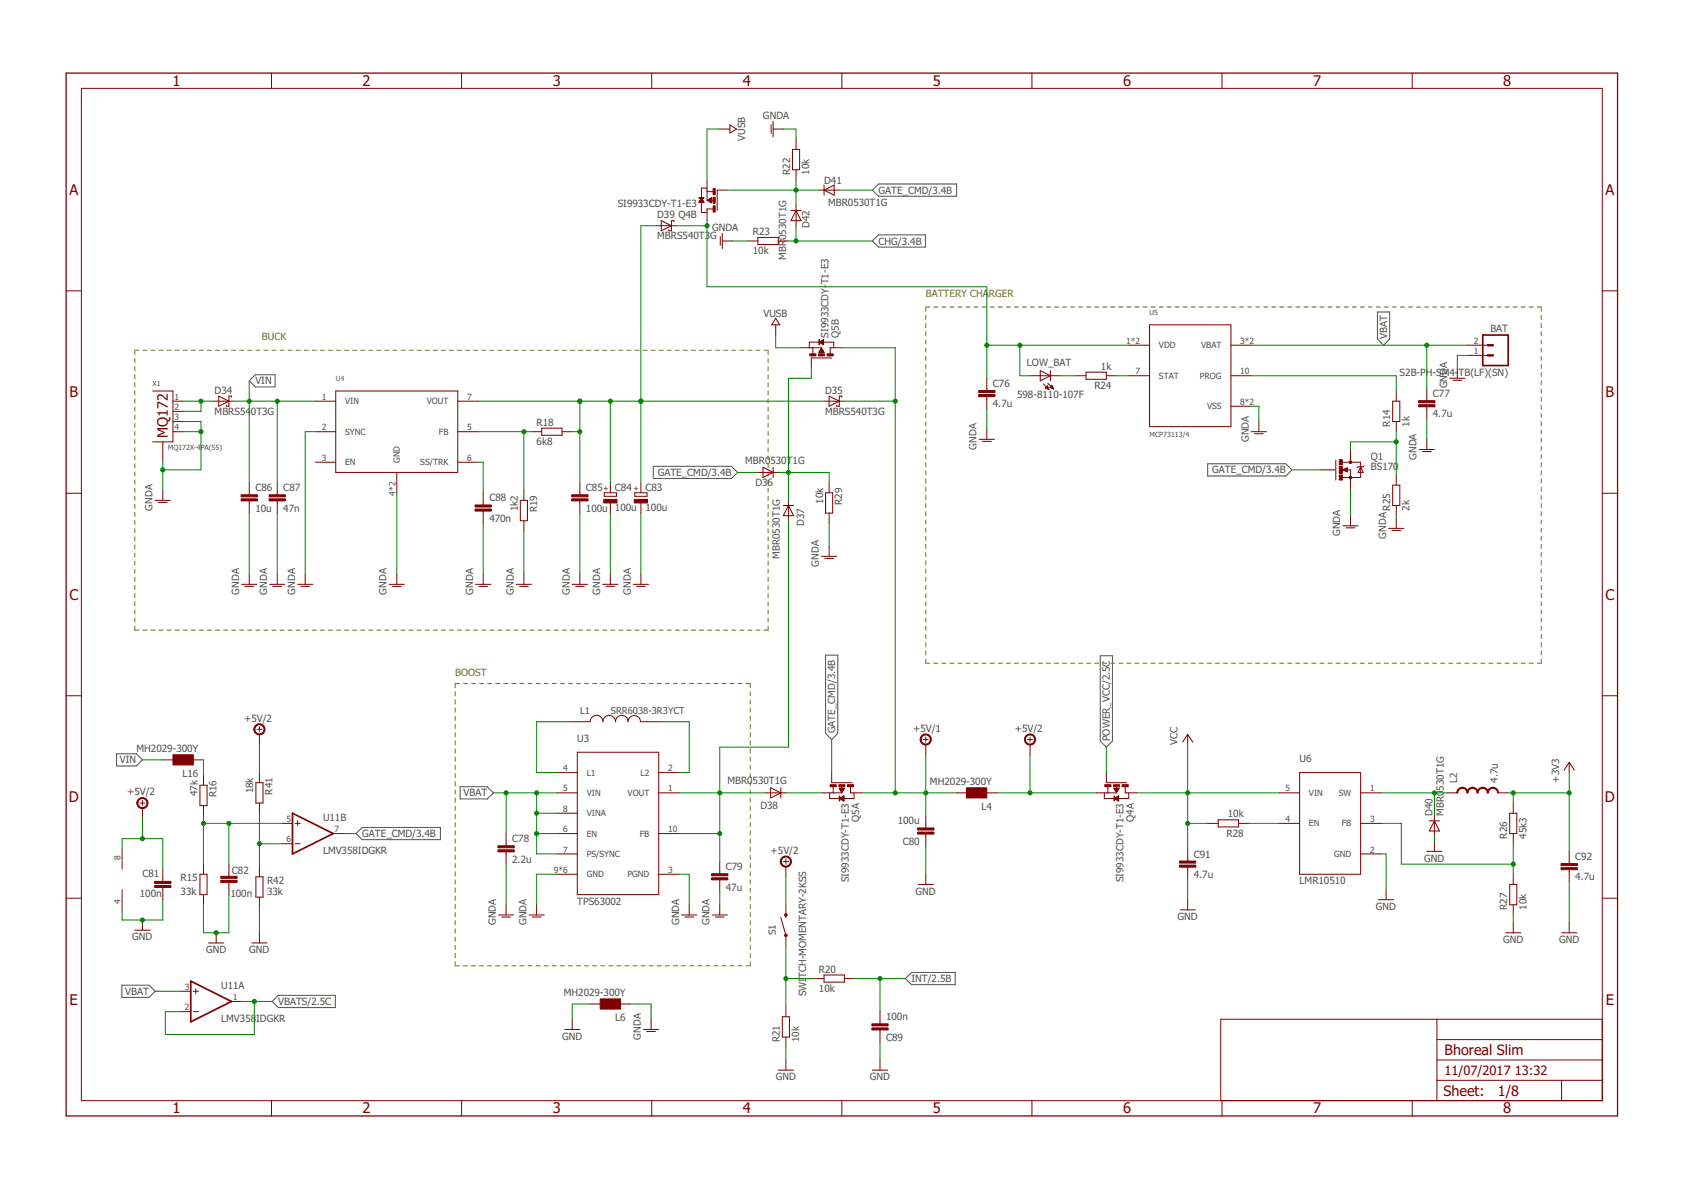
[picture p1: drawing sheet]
<svg xmlns="http://www.w3.org/2000/svg" width="420mm" height="297mm" viewBox="0 0 420 297" stroke-linecap="round" stroke-linejoin="round" font-family="sans-serif">
<g fill="none" stroke="#808000" stroke-width=".25">
<path d="M231.1 78.7v1M232.1 76.6h-1v1.1M233.1 76.6h1M235.1 76.6h1M237.1 76.6h1M239.1 76.6h1.1M241.2 76.6h1M243.2 76.6h1M245.2 76.6h1M247.2 76.6h1M249.2 76.6h1M251.2 76.6h1"/>
<path d="M253.2 76.6h1M255.2 76.6h1M257.2 76.6h1M259.2 76.6h1M261.2 76.6h1.1M263.2 76.6h1.1M265.3 76.6h1M267.3 76.6h1M269.3 76.6h1M271.3 76.6h1M273.3 76.6h1M275.3 76.6h1"/>
<path d="M277.3 76.6h1M279.3 76.6h1M281.3 76.6h1M283.3 76.6h1.1M285.3 76.6h1M287.4 76.6h1M289.4 76.6h1M291.4 76.6h1M293.4 76.6h1M295.4 76.6h1M297.4 76.6h1M299.4 76.6h1"/>
<path d="M301.4 76.6h1M303.4 76.6h1M305.4 76.6h1M307.4 76.6h1M309.4 76.6h1.1M311.4 76.6h1.1M313.5 76.6h1M315.5 76.6h1M317.5 76.6h1M319.5 76.6h1M321.5 76.6h1M323.5 76.6h1"/>
<path d="M325.5 76.6h1M327.5 76.6h1M329.5 76.6h1M331.5 76.6h1M333.5 76.6h1.1M335.6 76.6h1M337.6 76.6h1M339.6 76.6h1M341.6 76.6h1M343.6 76.6h1M345.6 76.6h1M347.6 76.6h1"/>
<path d="M349.6 76.6h1M351.6 76.6h1M353.6 76.6h1M355.6 76.6h1.1M357.7 76.6h.9M359.7 76.6h1M361.7 76.6h1M363.7 76.6h1M365.7 76.6h1M367.7 76.6h1M369.7 76.6h1M371.7 76.6h1"/>
<path d="M373.7 76.6h1M375.7 76.6h1M377.7 76.6h1M379.8 76.6h.9M381.7 76.6h1.1M383.8 76.6h1v1.1M384.8 78.7v1M33.7 89.5v1M33.7 91.5v1M33.7 93.5v1.1M33.7 95.5v1.1M33.7 97.6v1"/>
<path d="M33.7 99.6v1M34.7 87.4h-1v1.1M35.7 87.4h1M37.7 87.4h1M39.7 87.4h1M41.7 87.4h1M43.7 87.4h1M45.7 87.4h1.1M47.8 87.4h1M49.8 87.4h1M51.8 87.4h1M53.8 87.4h1"/>
<path d="M55.8 87.4h1M57.8 87.4h1M59.8 87.4h1.1M61.8 87.4h1.1M63.9 87.4h1M65.9 87.4h1M67.9 87.4h1M69.9 87.4h1M71.9 87.4h1M73.9 87.4h1.1M75.9 87.4h1.1M78 87.4h1"/>
<path d="M80 87.4h1M82 87.4h1M84 87.4h1M86 87.4h1M88 87.4h1M90 87.4h1.1M92.1 87.4h1M94.1 87.4h1M96.1 87.4h1M98.1 87.4h1M100.1 87.4h1M102.1 87.4h1"/>
<path d="M104.1 87.4h1.1M106.2 87.4h1M108.2 87.4h1M110.2 87.4h1M112.2 87.4h1M114.2 87.4h1M116.2 87.4h1M118.2 87.4h1.1M120.2 87.4h1.1M122.3 87.4h1M124.3 87.4h1M126.3 87.4h1"/>
<path d="M128.3 87.4h1M130.3 87.4h1M132.3 87.4h1M134.3 87.4h1.1M136.4 87.4h1M138.4 87.4h1M140.4 87.4h1M142.4 87.4h1M144.4 87.4h1M146.4 87.4h1M148.4 87.4h1.1M150.5 87.4h1"/>
<path d="M152.5 87.4h1M154.5 87.4h1M156.5 87.4h1M158.5 87.4h1M160.5 87.4h1M162.5 87.4h1.1M164.5 87.4h1.1M166.6 87.4h1M168.6 87.4h1M170.6 87.4h1M172.6 87.4h1M174.6 87.4h1"/>
<path d="M176.6 87.4h1.1M178.6 87.4h1.1M180.7 87.4h1M182.7 87.4h1M184.7 87.4h1M186.7 87.4h1M188.7 87.4h1M190.7 87.4h1v1.1M191.7 89.5v1M191.7 91.5v1M191.7 93.5v1.1M191.7 95.5v1.1"/>
<path d="M191.7 97.6v1M191.7 99.6v1M231.1 80.7v1.1M231.1 82.8v1M231.1 84.8v1.1M231.1 86.9v1M231.1 88.9v1.1M231.1 91v1M231.1 93v1M231.1 95v1.1M231.1 97.1v1M231.1 99.1v1.1"/>
<path d="M384.8 80.7v1.1M384.8 82.8v1M384.8 84.8v1.1M384.8 86.9v1M384.8 88.9v1.1M384.8 91v1M384.8 93v1M384.8 95v1.1M384.8 97.1v1M384.8 99.1v1.1M33.7 101.6v1M33.7 103.6v1.1"/>
<path d="M33.7 105.7v1M33.7 107.7v1M33.7 109.7v1M33.7 111.7v1.1M33.7 113.7v1.1M33.7 115.8v1M33.7 117.8v1M33.7 119.8v1.1M191.7 101.6v1M191.7 103.6v1.1M191.7 105.7v1M191.7 107.7v1"/>
<path d="M191.7 109.7v1M191.7 111.7v1.1M191.7 113.7v1.1M191.7 115.8v1M191.7 117.8v1M191.7 119.8v1.1M231.1 101.2v1M231.1 103.2v1M231.1 105.3v1M231.1 107.3v1M231.1 109.3v1.1M231.1 111.4v1"/>
<path d="M231.1 113.4v1.1M231.1 115.5v1M231.1 117.5v1.1M231.1 119.5v1.1M384.8 101.2v1M384.8 103.2v1M384.8 105.3v1M384.8 107.3v1M384.8 109.3v1.1M384.8 111.4v1M384.8 113.4v1.1M384.8 115.5v1"/>
<path d="M384.8 117.5v1.1M384.8 119.5v1.1M33.7 121.9v1M33.7 123.9v1M33.7 125.9v1M33.7 127.9v1M33.7 129.9v1.1M33.7 132v1M33.7 134v1M33.7 136v1.1M33.7 138v1.1M191.7 121.9v1"/>
<path d="M191.7 123.9v1M191.7 125.9v1M191.7 127.9v1M191.7 129.9v1.1M191.7 132v1M191.7 134v1M191.7 136v1.1M191.7 138v1.1M231.1 121.6v1M231.1 123.6v1.1M231.1 125.7v1M231.1 127.7v1.1"/>
<path d="M231.1 129.8v1M231.1 131.8v1.1M231.1 133.9v1M231.1 135.9v1M231.1 137.9v1.1M231.1 140v1M384.8 121.6v1M384.8 123.6v1.1M384.8 125.7v1M384.8 127.7v1.1M384.8 129.8v1M384.8 131.8v1.1"/>
<path d="M384.8 133.9v1M384.8 135.9v1M384.8 137.9v1.1M384.8 140v1M33.7 140.1v1M33.7 142.1v1M33.7 144.1v1M33.7 146.1v1.1M33.7 148.2v1M33.7 150.2v1M33.7 152.2v1M33.7 154.2v1.1"/>
<path d="M33.7 156.3v1h1M35.7 157.3h1M37.7 157.3h1M39.7 157.3h1M41.7 157.3h1M43.7 157.3h1M45.7 157.3h1.1M47.8 157.3h1M49.8 157.3h1M51.8 157.3h1M53.8 157.3h1M55.8 157.3h1"/>
<path d="M57.8 157.3h1M59.8 157.3h1.1M61.8 157.3h1.1M63.9 157.3h1M65.9 157.3h1M67.9 157.3h1M69.9 157.3h1M71.9 157.3h1M73.9 157.3h1.1M75.9 157.3h1.1M78 157.3h1M80 157.3h1"/>
<path d="M82 157.3h1M84 157.3h1M86 157.3h1M88 157.3h1M90 157.3h1.1M92.1 157.3h1M94.1 157.3h1M96.1 157.3h1M98.1 157.3h1M100.1 157.3h1M102.1 157.3h1M104.1 157.3h1.1"/>
<path d="M106.2 157.3h1M108.2 157.3h1M110.2 157.3h1M112.2 157.3h1M114.2 157.3h1M116.2 157.3h1M118.2 157.3h1.1M120.2 157.3h1.1M122.3 157.3h1M124.3 157.3h1M126.3 157.3h1M128.3 157.3h1"/>
<path d="M130.3 157.3h1M132.3 157.3h1M134.3 157.3h1.1M136.4 157.3h1M138.4 157.3h1M140.4 157.3h1M142.4 157.3h1M144.4 157.3h1M146.4 157.3h1M148.4 157.3h1.1M150.5 157.3h1M152.5 157.3h1"/>
<path d="M154.5 157.3h1M156.5 157.3h1M158.5 157.3h1M160.5 157.3h1M162.5 157.3h1.1M164.5 157.3h1.1M166.6 157.3h1M168.6 157.3h1M170.6 157.3h1M172.6 157.3h1M174.6 157.3h1M176.6 157.3h1.1"/>
<path d="M178.6 157.3h1.1M180.7 157.3h1M182.7 157.3h1M184.7 157.3h1M186.7 157.3h1M188.7 157.3h1M191.7 140.1v1M191.7 142.1v1M191.7 144.1v1M191.7 146.1v1.1M191.7 148.2v1M191.7 150.2v1"/>
<path d="M191.7 152.2v1M191.7 154.2v1.1M191.7 156.3v1h-1M231.1 142v1.1M231.1 144.1v1M231.1 146.1v1.1M231.1 148.1v1.1M231.1 150.2v1M231.1 152.2v1.1M231.1 154.3v1M231.1 156.3v1.1M231.1 158.4v1"/>
<path d="M384.8 142v1.1M384.8 144.1v1M384.8 146.1v1.1M384.8 148.1v1.1M384.8 150.2v1M384.8 152.2v1.1M384.8 154.3v1M384.8 156.3v1.1M384.8 158.4v1M113.6 172.7v1M113.6 174.7v1M113.6 176.7v1.1"/>
<path d="M113.6 178.8v1M114.7 170.6h-1.1v1.1M115.7 170.6h1M117.7 170.6h1M119.7 170.6h1M121.7 170.6h1M123.7 170.6h1.1M125.8 170.6h1M127.8 170.6h1M129.8 170.6h1M131.8 170.6h1M133.8 170.6h1.1"/>
<path d="M135.8 170.6h1.1M137.9 170.6h1M139.9 170.6h1M141.9 170.6h1M143.9 170.6h1M145.9 170.6h1.1M148 170.6h1M150 170.6h1M152 170.6h1M154 170.6h1M156 170.6h1M158 170.6h1.1"/>
<path d="M160.1 170.6h1M162.1 170.6h1M164.1 170.6h1M166.1 170.6h1M168.1 170.6h1M170.1 170.6h1.1M172.2 170.6h1M174.2 170.6h1M176.2 170.6h1M178.2 170.6h1M180.2 170.6h1.1M182.2 170.6h1.1"/>
<path d="M184.3 170.6h1M186.3 170.6h1v1.1M187.3 172.7v1M187.3 174.7v1M187.3 176.7v1.1M187.3 178.8v1M231.1 160.4v1.1M231.1 162.5v1M231.1 164.5v1h1M233.1 165.5h1M235.1 165.5h1M237.1 165.5h1"/>
<path d="M239.1 165.5h1.1M241.2 165.5h1M243.2 165.5h1M245.2 165.5h1M247.2 165.5h1M249.2 165.5h1M251.2 165.5h1M253.2 165.5h1M255.2 165.5h1M257.2 165.5h1M259.2 165.5h1M261.2 165.5h1.1"/>
<path d="M263.2 165.5h1.1M265.3 165.5h1M267.3 165.5h1M269.3 165.5h1M271.3 165.5h1M273.3 165.5h1M275.3 165.5h1M277.3 165.5h1M279.3 165.5h1M281.3 165.5h1M283.3 165.5h1.1M285.3 165.5h1"/>
<path d="M287.4 165.5h1M289.4 165.5h1M291.4 165.5h1M293.4 165.5h1M295.4 165.5h1M297.4 165.5h1M299.4 165.5h1M301.4 165.5h1M303.4 165.5h1M305.4 165.5h1M307.4 165.5h1M309.4 165.5h1.1"/>
<path d="M311.4 165.5h1.1M313.5 165.5h1M315.5 165.5h1M317.5 165.5h1M319.5 165.5h1M321.5 165.5h1M323.5 165.5h1M325.5 165.5h1M327.5 165.5h1M329.5 165.5h1M331.5 165.5h1M333.5 165.5h1.1"/>
<path d="M335.6 165.5h1M337.6 165.5h1M339.6 165.5h1M341.6 165.5h1M343.6 165.5h1M345.6 165.5h1M347.6 165.5h1M349.6 165.5h1M351.6 165.5h1M353.6 165.5h1M355.6 165.5h1.1M357.7 165.5h.9"/>
<path d="M359.7 165.5h1M361.7 165.5h1M363.7 165.5h1M365.7 165.5h1M367.7 165.5h1M369.7 165.5h1M371.7 165.5h1M373.7 165.5h1M375.7 165.5h1M377.7 165.5h1M379.8 165.5h.9M381.7 165.5h1.1"/>
<path d="M384.8 160.4v1.1M384.8 162.5v1M384.8 164.5v1h-1M113.6 180.8v1.1M113.6 182.9v1M113.6 184.9v1M113.6 186.9v1.1M113.6 189v1M113.6 191v1.1M113.6 193.1v1M113.6 195.1v1.1M113.6 197.2v1"/>
<path d="M113.6 199.2v1.1M187.3 180.8v1.1M187.3 182.9v1M187.3 184.9v1M187.3 186.9v1.1M187.3 189v1M187.3 191v1.1M187.3 193.1v1M187.3 195.1v1.1M187.3 197.2v1M187.3 199.2v1.1M113.6 201.3v1"/>
<path d="M113.6 203.3v1M113.6 205.3v1.1M113.6 207.4v1M113.6 209.4v1.1M113.6 211.5v1M113.6 213.5v1M113.6 215.5v1.1M113.6 217.6v1M113.6 219.6v1.1M187.3 201.3v1M187.3 203.3v1M187.3 205.3v1.1"/>
<path d="M187.3 207.4v1M187.3 209.4v1.1M187.3 211.5v1M187.3 213.5v1M187.3 215.5v1.1M187.3 217.6v1M187.3 219.6v1.1M113.6 221.7v1M113.6 223.7v1M113.6 225.8v1M113.6 227.8v1M113.6 229.8v1.1"/>
<path d="M113.6 231.9v1M113.6 233.9v1.1M113.6 236v1M113.6 238v1.1M187.3 221.7v1M187.3 223.7v1M187.3 225.8v1M187.3 227.8v1M187.3 229.8v1.1M187.3 231.9v1M187.3 233.9v1.1M187.3 236v1"/>
<path d="M187.3 238v1.1M113.6 240.1v1h1.1M115.7 241.1h1M117.7 241.1h1M119.7 241.1h1M121.7 241.1h1M123.7 241.1h1.1M125.8 241.1h1M127.8 241.1h1M129.8 241.1h1M131.8 241.1h1M133.8 241.1h1.1"/>
<path d="M135.8 241.1h1.1M137.9 241.1h1M139.9 241.1h1M141.9 241.1h1M143.9 241.1h1M145.9 241.1h1.1M148 241.1h1M150 241.1h1M152 241.1h1M154 241.1h1M156 241.1h1M158 241.1h1.1"/>
<path d="M160.1 241.1h1M162.1 241.1h1M164.1 241.1h1M166.1 241.1h1M168.1 241.1h1M170.1 241.1h1.1M172.2 241.1h1M174.2 241.1h1M176.2 241.1h1M178.2 241.1h1M180.2 241.1h1.1M182.2 241.1h1.1"/>
<path d="M184.3 241.1h1M187.3 240.1v1h-1"/>
</g>
<g fill="none" stroke="#505050" stroke-width=".25">
<path d="M217.8 47.5l1.5-1.6h19.5v3.1h-19.5zM217.8 60.2l1.5-1.6h11.7v3.1h-11.7zM343.9 77.9h3v6.7l-1.5 1.6-1.5-1.6zM62.2 95.1l1.6-1.6h4.9v3.1h-4.9zM163.1 116.4h19.5l1.5 1.5-1.5 1.5h-19.5zM301.5 115.8h19.5l1.5 1.5-1.5 1.5h-19.5zM206.1 163.5h3v19.6l-1.5 1.5-1.5-1.5zM274.7 163.7h3v21.3l-1.5 1.5-1.5-1.5zM29.1 188.2h4.9l1.6 1.5-1.6 1.5h-4.9zM114.9 196.4h6.7l1.6 1.5-1.6 1.5h-6.7zM88.9 208.1l1.5-1.6h19.5v3.1h-19.5zM30.4 245.9h6.8l1.5 1.5-1.5 1.6h-6.8z"/>
<path d="M67.9 250l1.6-1.5h14.2v3h-14.2zM226 244.3l1.6-1.6h10.9v3.1h-10.9z"/>
</g>
<path d="M370.2 83.6h6.3v7.6h-6.3zM73 203l10.2 5.1-10.2 5zM47.6 244.9l10.2 5.1-10.2 5.1z" fill="none" stroke="#800000" stroke-width=".42"/>
<path d="M371.4 86.2h1.3M371.4 88.7h1.3" fill="none" stroke="#800000" stroke-width=".61"/>
<g fill="none" stroke="#800000" stroke-width=".25">
<path d="M67.8 18.2v3.9M115.2 18.2v3.9M162.7 18.2v3.9M210.2 18.2v3.9M257.6 18.2v3.9M305.1 18.2v3.9M352.6 18.2v3.9M20.3 22.1h379.7v252.6h-379.7zM179.7 32.2h2.5M182.2 31.2l1.7 1-1.7 1zM192.5 31.1v2.2M193 30.3v3.8"/>
<path d="M193 32.2h2.6M197.8 37.3h1.8v5.1h-1.8zM198.7 34.8v2.5M163.8 56.3h5.1M165.1 55.1l2.5 1.2-2.5 1.3zM168.3 55.3v-.2h-.7v2.5h-.6v-.2M174.5 50.4h1.2M174.6 50.4h1.1M174.6 50.3h1M174.6 50.2h1M174.7 50.1h.8M174.8 50h.7"/>
<path d="M174.8 49.9h.6M174.9 49.9h.5M174.9 49.8h.4M175 49.7h.3M175 49.7h.2M175 49.6h.2M175.1 49.5h.1M175.1 50.4v2.6h1.4M175.1 49.5l.6 1h-1.2zM176.5 44.9v5.1h1.7M176.5 47.8h1.5M176.5 46.9h-1.4v2.6"/>
<path d="M176.6 50l1.1-.6v1.2zM176.7 49.9h1M176.8 50.1h.9M176.8 49.9h.9M176.9 50.1h.8M176.9 49.8h.8M177 50.2h.7M177.1 49.7h.6M177.1 50.3h.6M177.2 49.7h.5M177.2 50.4h.5M177.3 49.6h.4"/>
<path d="M177.3 50.4h.4M177.4 49.5h.3M177.5 50.5h.2M177.5 49.4h.2M177.6 50.6h.1M177.6 49.4h.1M178 52.2h-1.5v2.9M179.8 59.1v2.1M180.3 58.3v3.8M181.6 47.5h-2.6v5M189.2 59.3h5.1v1.7h-5.1zM197.5 52.5h2.5"/>
<path d="M198.7 52.5l1.3 2.6h-2.5zM198.7 42.4v2.5M198.7 51.3v5M204.4 47.5h5.1M205.7 46.2v2.5M205.7 47.5l2.6-1.3v2.5zM16.5 72.6h3.8M180.3 60.2h2.6M186.7 60.2h2.5M193.7 79.4l1 1.7h-2.1zM194.3 60.2h2.5M400 72.6h3.8"/>
<path d="M38.1 97.6h5.1v12.7h-5.1M54.6 98.9l2.5 1.2-2.5 1.3zM57.8 99.1v-.2h-.7v2.5h-.6v-.2M83.8 97.6h30.5v20.3h-30.5zM193.7 81.1v2.5M200 86.8h5.1v1.7M202 86.8v-1.4h6.1v1.4M202.9 86.8v1.5M204.5 87.9h1.2M204.6 87.8h1M204.6 85.4l1-.6v1.2zM204.6 87.7h1"/>
<path d="M204.6 87.7h.9M204.7 87.6h.8M204.7 85.5h.9M204.7 85.3h.9M204.7 87.5h.7M204.8 87.4h.6M204.8 85.3h.8M204.8 85.6h.8M204.9 87.3h.4M204.9 87.2h.4M204.9 85.6h.7M204.9 85.2h.7"/>
<path d="M204.9 87.2h.3M205 87.1h.2M205 87h.1M205 85.7h.6M205 85.1h.6M205.1 86.9l.6 1h-1.3zM205.1 87h.1M205.1 85.8h.5M205.1 85.1h.5M205.3 85.8h.3M205.3 85h.3M205.4 85.9h.2"/>
<path d="M205.4 84.9h.2M205.5 86h.1M205.5 84.9h.1M205.6 84.8h.1M205.6 86h.1M207 98.9l2.5 1.2-2.5 1.3zM207.6 89.3h-5.1v2.6M210.2 86.8h-3v1.5M210.2 99.1v-.2h-.7v2.5h-.6v-.2M246.4 94.4v3.1M246.4 99v3M257.2 93.8h7.6"/>
<path d="M259.7 92.5l2.5 1.3-2.5 1.3zM260.5 95.8l1.4 1.4M261 96.9h.7M261.1 96.7h.5M261.2 96.6h.4M261.3 97h.4M261.3 96.5h.2M261.4 96.4h.1M261.5 96.3l.4 .9-.9-.4zM261.5 97.1h.3M261.6 95.7l1.4 1.4M261.8 97.2h.1"/>
<path d="M262.1 96.7l.9 .4M262.1 96.7l.5-.5 .4 .9M262.1 96.7h.7M262.2 96.6h.6M262.2 92.5v2.6M262.3 96.5h.4M262.4 96.9h.5M262.4 96.4h.3M262.6 96.2h.1M262.7 97h.2M263 97.1h.1M268.6 93.8h2.5"/>
<path d="M271.1 92.9h5.1v1.8h-5.1zM276.2 93.8h2.5M281.9 86.2h5.1M281.9 93.8h5.1M287 81.1h20.3v25.4h-20.3zM307.3 86.2h5.1M307.3 93.8h5.1M348.6 97.6v2.5M356.2 97v3M361.9 94.4h3.8M362.7 94.9h2.2M363.8 91.9v2.5"/>
<path d="M366.4 88.7h5M366.4 86.2h5M40.6 110.3v5.1M43.2 100.1h2.5M43.2 105.2h2.5M43.2 107.8h2.5M43.2 102.7h2.5M53.3 100.1h5.1M78.7 100.1h5.1M78.7 107.8h5.1M78.7 115.4h5.1M99.1 117.9v5.1"/>
<path d="M114.3 100.1h5.1M114.3 107.8h5.1M114.3 115.4h5.1M132.7 107.8h2.5M135.2 106.9h5.1v1.7h-5.1zM140.3 107.8h2.6M189.2 117.9h5.1M190.5 116.6l2.5 1.3-2.5 1.3zM193 116.6v2.6M205.7 100.1h5.1M244.5 109.7h3.8M245.3 110.2h2.1"/>
<path d="M246.4 107.1v2.6M307.3 101.4h5.1M312.4 107.8h3.8M313.2 108.3h2.2M314.3 105.2v2.6M329.5 117.3h3.8M333.5 114.9v4.9M335.1 117.3l1.3-.5v1zM335.1 115.4h4.6v3.8h-4.6M336.3 117.3h.8v5.1M337.1 112.2v3.2M339.7 116.5l.6 1.4h-1.3z"/>
<path d="M340.6 116.3l-.3 .2h-1.3l-.2 .3M347.7 100.1h1.8v5.1h-1.8zM348.6 105.2v2.6M348.6 118.6v2.5M354.3 112.2h3.8M355.1 112.7h2.2M356.2 101.5v3.1M356.2 109.7v2.5M16.5 123.1h3.8M38.7 124.9h3.8M39.5 125.4h2.2M40.6 122.4v2.5"/>
<path d="M62.2 120.5v3M62.2 125v3.1M69.2 120.5v3M69.2 125v3.1M120.6 123v3M120.6 127.6v3M129.9 124.9h1.8v5.1h-1.8zM130.8 122.4v2.5M130.8 130v2.5M144.8 120.5v3M144.8 125v3.1M150.9 123h3v.9h-3z"/>
<path d="M152.4 120.5v2.5M152.4 125.5v2.6M158.5 123h3v.9h-3zM160 120.5v2.5M160 125.5v2.6M195.6 126.2h2.5M196.8 126.2l1.3 2.5h-2.5zM196.8 124.9v5.1M205.1 138.9h3.8M205.9 139.4h2.2M206.1 123h1.8v5.1h-1.8zM207 120.5v2.5"/>
<path d="M207 128.1v2.5M207 136.3v2.6M335.2 131.3h3.8M336.1 131.8h2.1M337.1 128.7v2.6M346.7 131.9h3.8M347.5 132.4h2.2M347.7 121.1h1.8v5.1h-1.8zM348.6 126.2v2.5M348.6 129.3v2.6M400 123.1h3.8M60.3 145.9h3.8"/>
<path d="M61.1 146.4h2.2M62.2 143.3v2.6M67.3 145.9h3.8M68.1 146.4h2.2M69.2 143.3v2.6M74.3 145.9h3.8M75.1 146.4h2.2M76.2 143.3v2.6M97.2 145.9h3.8M98 146.4h2.1M99.1 143.3v2.6M118.7 145.9h3.8"/>
<path d="M119.5 146.4h2.2M120.6 143.3v2.6M128.9 145.9h3.8M129.7 146.4h2.2M130.8 143.3v2.6M142.9 145.9h3.8M143.7 146.4h2.2M144.8 143.3v2.6M150.5 145.9h3.8M151.3 146.4h2.2M152.4 143.3v2.6M158.1 145.9h3.8"/>
<path d="M158.9 146.4h2.2M160 143.3v2.6M16.5 173.7h3.8M400 173.7h3.8M35.6 199.8v1.3M40.6 189.7h2.6M48.3 189.7h2.5M49.9 196h1.8v5.1h-1.8zM50.8 193.5v2.5M63.9 195.4h1.8v5h-1.8zM64.1 182.1h1.3M64.8 181.4v1.3"/>
<path d="M64.8 183.3v2.6M64.8 192.8v2.6M139 192.8h5.1M139 197.9h5.1M142.2 180.1h5.1M144.1 187.8h20.3v35.5h-20.3zM147.3 180.1a1.58 1.58 0 0 1 1.6-1.5 1.58 1.58 0 0 1 1.6 1.5 1.58 1.58 0 0 1 1.6-1.5 1.58 1.58 0 0 1 1.5 1.5 1.58 1.58 0 0 1 1.6-1.5 1.58 1.58 0 0 1 1.6 1.5 1.55 1.55 0 0 1 1.5-1.5 1.55 1.55 0 0 1 1.6 1.5M160 180.1h5.1M164.4 192.8h5.1M164.4 197.9h5.1M191.1 197.9h5.1M192.4 196.6l2.5 1.3-2.5 1.3z"/>
<path d="M194.9 196.6v2.6M207.1 197.9v1.4h2.6M207.6 192.8v2.6h5.1M208 196.4v1.5M209.5 196.8h1.3l-.6 1zM209.6 196.9h1.1M209.7 199.3l1-.6v1.2M209.7 199.3l1 .6M209.7 199.3h1M209.7 197h1M209.7 197.1h.9M209.8 197.1h.8"/>
<path d="M209.8 199.4h.9M209.8 199.2h.9M209.8 197.2h.7M209.8 197.3h.7M209.9 199.2h.8M209.9 197.4h.5M209.9 199.5h.8M210 197.5h.3M210 199.5h.7M210 199.1h.7M210 197.6h.3M210.1 197.6h.1"/>
<path d="M210.1 199.6h.6M210.1 199h.6M210.1 197.7h.1M210.2 196.3v1.6h-5.1M210.2 197.8h.1M210.2 199h.5M210.2 199.7h.5M210.3 198.9h.4M210.3 199.7h.4M210.4 199.8h.3M210.4 198.8h.3M210.5 199.9h.2"/>
<path d="M210.5 198.8h.2M210.7 198.7h.1M210.7 199.9h.1M212.3 196.4v1.5h2.9M213.2 197.9v1.4h-2.7M230.5 184.6h1.3M231.1 184v1.2M231.1 185.9v2.5M238.7 197.9h2.6M246.4 197.9h2.5M256.5 184.6h1.3M257.2 184v1.2"/>
<path d="M257.2 185.9v2.5M275.7 197.9v1.4h2.5M276.2 192.8v2.6h5.1M276.6 196.4v1.5M278.1 196.8h1.3l-.7 1zM278.2 196.9h1.1M278.2 199.3h1.1M278.2 199.3l1.1-.6v1.2M278.2 199.3l1.1 .6M278.3 197h.9M278.3 197.1h.9M278.3 197.1h.8"/>
<path d="M278.3 199.4h1M278.3 199.2h1M278.4 197.2h.7M278.4 197.3h.6M278.4 199.5h.9M278.4 199.2h.9M278.5 197.4h.5M278.6 197.5h.3M278.6 199.1h.7M278.6 199.5h.7M278.6 197.6h.3M278.6 197.6h.2"/>
<path d="M278.7 199h.6M278.7 197.7h.1M278.7 199.6h.6M278.7 197.8h.1M278.7 196.3v1.6h-5M278.8 199.7h.5M278.8 199h.5M278.9 199.7h.4M278.9 198.9h.4M279 198.8h.3M279 199.8h.3M279.1 199.9h.2"/>
<path d="M279.1 198.8h.2M279.2 199.9h.1M279.2 198.7h.1M280.9 196.4v1.5h2.9M281.8 197.9v1.4h-2.7M296.5 183.3l1.3 1.9M296.5 183.3l-1.3 1.9M296.5 183.3v2.6M319.4 197.9h5M324.4 192.8h15.3v25.4h-15.3zM339.7 197.9h5.1M361.3 197.9h2.5"/>
<path d="M374 197.9h2.5M391.8 190.3v2.5M391.8 190.3l1.2 1.9M391.8 190.3l-1.3 1.9M30.5 211.9v5.1M34.9 200.4h1.3M35.6 201.7v2.6M40.6 217v3M49.9 218.2h1.8v5.1h-1.8zM50.8 201.1v2.5M50.8 215.7v2.5M57.1 215.7v3"/>
<path d="M63.9 218.9h1.8v5h-1.8zM64.8 200.4v2.6M64.8 216.3v2.6M70.5 205.5h2.5M70.5 210.6h2.5M73.7 205.5h1.2M73.7 210.6h1.2M74.3 204.9v1.3M83.2 208.1h2.5M126.3 208.1v3M126.3 212.6v3.1M139 203h5.1"/>
<path d="M139 208.1h5.1M139 213.1h5.1M139 218.2h5.1M164.4 208.1h5.1M164.4 218.2h5.1M179.7 215.1v3M179.7 219.6v3.1M195.6 215.1h1.2M196.2 214.4v1.3M196.2 216.3v2.6M231.1 203.6v3.1M231.1 208.2v3"/>
<path d="M231.1 218.2v2.6M296.5 211.9v3M296.5 216.5v3M301.6 205.5h2.5M304.1 204.6h5.1v1.8h-5.1zM309.2 205.5h2.5M319.4 205.5h5M339.7 213.1h5.1M339.7 205.5h5.1M356.2 212.5h3.8M356.8 204.9h2.6M358.1 204.9l1.3 2.5h-2.6z"/>
<path d="M358.1 203.6v5.1M358.1 210v2.5M376.9 203h1.8v5.1h-1.8zM377.8 200.4v2.6M377.8 208.1v2.5M377.8 218.2v2.6M391.8 212.5v3.1M391.8 217.1v3M16.5 224.2h3.8M30.5 222v5.1M33.7 232.2h3.8M35.6 229.7v2.5"/>
<path d="M40.6 221.5v3.1M50.8 223.3v2.5M52.1 235.4h3.8M54 232.8v2.6M57.1 220.3v3M62.9 235.4h3.8M64.8 223.9v2.6M64.8 232.8v2.6M124.4 228.4h3.8M125.3 228.9h2.1M126.3 225.8v2.6M132.1 228.4h3.8"/>
<path d="M132.9 228.9h2.2M134 225.8v2.6M170.2 228.4h3.8M171 228.9h2.2M172.1 225.8v2.6M177.8 228.4h3.8M178.6 228.9h2.2M179.7 225.8v2.6M194.9 229l1.3 4.5v2.5M196.2 225.8v3.2M229.2 220.8h3.8M294.6 227.1h3.8"/>
<path d="M296.5 224.6v2.5M344.1 224.6h3.8M346 222v2.6M375.9 232.8h3.8M376.9 220.8h1.8v5h-1.8zM377.8 225.8v2.6M377.8 230.3v2.5M389.8 232.8h3.9M391.8 230.3v2.5M400 224.2h3.8M45.1 247.4h2.5M45.1 252.5h2.5"/>
<path d="M48.3 247.4h1.2M48.3 252.5h1.2M48.9 246.8v1.3M57.8 250h2.5M140.9 257h3.9M142.9 254.4v2.6M147.3 250.6h2.5M154.9 250.6h2.6M160.6 257h3.8M161.5 257.5h2.1M162.5 254.4v2.6M195.3 253.8h1.8v5.1h-1.8z"/>
<path d="M196.2 251.2v2.6M196.2 258.9v2.5M203.2 244.3h2.5M205.7 243.4h5.1v1.8h-5.1zM210.8 244.3h2.5M219.7 252.5v3.1M219.7 257.1v3M358.7 254.4v20.3M358.7 259.5h41.3M400 254.4h-95.2v20.3M67.8 274.7v3.9M115.2 274.7v3.9"/>
<path d="M162.7 274.7v3.9M194.3 267.1h3.8M196.2 264.6v2.5M210.2 274.7v3.9M217.8 267.1h3.8M219.7 264.6v2.5M257.6 274.7v3.9M305.1 274.7v3.9M352.6 274.7v3.9M358.7 269.7h41.3M358.7 264.6h41.3M389.8 269.7v5"/>
</g>
<g fill="#800000" stroke="#800000" stroke-width=".25">
<path d="M244.3 98.5h4.1v.5h-4.1z"/>
<path d="M244.3 97.5h4.1v.5h-4.1z"/>
<path d="M354.2 101h4v.5h-4z"/>
<path d="M354.2 100h4v.5h-4z"/>
<path d="M124.3 212.1h4.1v.5h-4.1z"/>
<path d="M124.3 211.1h4.1v.5h-4.1z"/>
<path d="M177.7 219.1h4v.5h-4z"/>
<path d="M177.7 218.1h4v.5h-4z"/>
<path d="M206.5 88.3h1.5v.5h-1.5z"/>
<path d="M204.3 88.3h1.5v.5h-1.5z"/>
<path d="M202.2 88.3h1.5v.5h-1.5z"/>
<path d="M204.4 84.8h.2v1.2h-.2z"/>
<path d="M211.6 195.9h1.5v.5h-1.5z"/>
<path d="M209.4 195.9h1.5v.5h-1.5z"/>
<path d="M207.2 195.9h1.6v.5h-1.6z"/>
<path d="M209.5 198.7h.2v1.2h-.2z"/>
<path d="M229.1 206.7h4.1v.5h-4.1z"/>
<path d="M229.1 207.7h4.1v.5h-4.1z"/>
<path d="M38.6 221h4.1v.5h-4.1z"/>
<path d="M38.6 220h4.1v.5h-4.1z"/>
<path d="M55.1 218.7h4.1v.5h-4.1z"/>
<path d="M55.1 219.8h4.1v.5h-4.1z"/>
<path d="M158.3 124.7h3.3v.8h-3.3z"/>
<path d="M150.7 124.7h3.3v.8h-3.3z"/>
<path d="M142.7 124.5h4.1v.5h-4.1z"/>
<path d="M142.7 123.5h4.1v.5h-4.1z"/>
<path d="M60.2 124.5h4.1v.5h-4.1z"/>
<path d="M60.2 123.5h4.1v.5h-4.1z"/>
<path d="M67.2 124.5h4v.5h-4z"/>
<path d="M67.2 123.5h4v.5h-4z"/>
<path d="M118.6 127.1h4.1v.5h-4.1z"/>
<path d="M118.6 126h4.1v.6h-4.1z"/>
<path d="M217.7 255.6h4v.5h-4z"/>
<path d="M217.7 256.6h4v.5h-4z"/>
<path d="M294.5 215.9h4v.6h-4z"/>
<path d="M294.5 214.9h4v.5h-4z"/>
<path d="M389.7 216.6h4.1v.5h-4.1z"/>
<path d="M389.7 215.6h4.1v.5h-4.1z"/>
<path d="M241.3 196.6h5.1v2.6h-5.1z"/>
<path d="M149.8 249.3h5.1v2.6h-5.1z"/>
<path d="M334.3 118.6h.8v1.2h-.8z"/>
<path d="M334.3 114.7h.8v1.3h-.8z"/>
<path d="M334.3 116.4h.8v1.8h-.8z"/>
<path d="M43.2 188.4h5.1v2.5h-5.1z"/>
<path d="M178 51.4h.5v1.5h-.5z"/>
<path d="M178 49.2h.5v1.6h-.5z"/>
<path d="M178 47.1h.5v1.5h-.5z"/>
<path d="M174.5 49.4h1.2v.1h-1.2z"/>
<path d="M280.1 195.9h1.6v.5h-1.6z"/>
<path d="M278 195.9h1.5v.5h-1.5z"/>
<path d="M275.8 195.9h1.5v.5h-1.5z"/>
<path d="M278.1 198.7h.1v1.2h-.1z"/>
</g>
<g fill="#800000" stroke="#800000" stroke-width=".25">
<path d="M364.1 196.9l1-.4v.3l-.9 .4-.3 .7h-.2z" fill-rule="evenodd"/>
<path d="M365.1 196.5a1.41 1.41 0 0 1 1.4 1.4h-.3l-.2-.7-.9-.4z" fill-rule="evenodd"/>
<path d="M366.6 196.9l1-.4v.3l-.9 .4-.2 .7h-.3z" fill-rule="evenodd"/>
<path d="M367.6 196.5a1.41 1.41 0 0 1 1.4 1.4h-.2l-.3-.7-.9-.4z" fill-rule="evenodd"/>
<path d="M369.2 196.9l1-.4v.3l-.9 .4-.3 .7h-.2z" fill-rule="evenodd"/>
<path d="M370.2 196.5a1.41 1.41 0 0 1 1.4 1.4h-.3l-.2-.7-.9-.4z" fill-rule="evenodd"/>
<path d="M371.7 196.9l1-.4v.3l-.9 .4-.2 .7h-.3z" fill-rule="evenodd"/>
<path d="M372.7 196.5a1.41 1.41 0 0 1 1.4 1.4h-.3l-.2-.7-.9-.4z" fill-rule="evenodd"/>
<path d="M230.1 183.6a1.4 1.4 0 0 1 2.2 .3 1.4 1.4 0 0 1-.8 2 1.4 1.4 0 0 1-1.8-1.3h.3a1.14 1.14 0 0 1 1.6-1.1 1.14 1.14 0 0 1 .3 1.9 1.14 1.14 0 0 1-1.9-.5v-.3h-.3z" fill-rule="evenodd"/>
<path d="M256.1 183.6a1.4 1.4 0 0 1 2.2 .3 1.4 1.4 0 0 1-.8 2 1.4 1.4 0 0 1-1.7-1.3h.2a1.14 1.14 0 0 1 1.7-1 1.14 1.14 0 0 1 .1 2 1.14 1.14 0 0 1-1.8-.7v-.3h-.2z" fill-rule="evenodd"/>
<path d="M195.2 214.1a1.4 1.4 0 0 1 2.2 .2 1.4 1.4 0 0 1-.8 2.1 1.4 1.4 0 0 1-1.8-1.3h.3a1.15 1.15 0 0 1 1.6-1.1 1.15 1.15 0 0 1 .2 1.9 1.15 1.15 0 0 1-1.8-.6v-.2h-.3z" fill-rule="evenodd"/>
<path d="M34.5 199.5a1.4 1.4 0 0 1 2.3 .2 1.4 1.4 0 0 1-.9 2.1 1.4 1.4 0 0 1-1.7-1.4h.2a1.14 1.14 0 0 1 1.6-1 1.14 1.14 0 0 1 .3 1.9 1.14 1.14 0 0 1-1.8-.6l-.1-.3h-.2z" fill-rule="evenodd"/>
<path d="M63.8 181.1a1.4 1.4 0 0 1 2.2 .2 1.4 1.4 0 0 1-.8 2.1 1.4 1.4 0 0 1-1.8-1.3h.2a1.14 1.14 0 0 1 1.7-1 1.14 1.14 0 0 1 .2 1.9 1.14 1.14 0 0 1-1.9-.7v-.2h-.2z" fill-rule="evenodd"/>
<circle cx="196.2" cy="233.5" r=".33"/>
<circle cx="196.2" cy="228.4" r=".33"/>
<circle cx="337.1" cy="119.2" r=".32"/>
<circle cx="337.1" cy="115.4" r=".32"/>
</g>
<path d="M16.5 18.2h387.3v260.4h-387.3zM336.3 117l-.9 .3 .9 .2v-.2h-.3" fill="none" stroke="#800000" stroke-width=".32"/>
<g fill="none" stroke="#008000" stroke-width=".25">
<path d="M179.7 32.2h-3.2v12.7M195.6 32.2h3.1v2.6M163.8 56.3h-3.8v64.2M168.9 56.3h7.6M176.5 55.1v16.5h69.9v22.8M181.6 47.5h22.8M198.7 44.9v6.4M198.7 56.3v3.9M209.5 47.5h8.3M182.9 60.2h3.8M196.8 60.2h21M62.2 95.1v25.4"/>
<path d="M193.7 83.6v3.2h6.3M202.5 91.9v2.5h-5.7v30.5M210.2 86.8h13.3v111.1M246.4 86.2h35.5M254.6 86.2v7.6h2.6M264.8 93.8h3.8M278.7 93.8h3.2M312.4 86.2h54M312.4 93.8h36.2v3.8M356.2 86.2v10.8M366.4 88.7h-2.6v3.2M40.6 115.4v7"/>
<path d="M45.7 100.1h7.6M45.7 105.2h4.5v12.1h-9.6M45.7 107.8h4.5M50.2 100.1v2.6h-4.5M58.4 100.1h20.3M69.2 100.1v20.4M78.7 107.8h-2.5v35.5M119.4 100.1h86.3M119.4 107.8h13.3M119.4 115.4h1.2v7.6M130.8 107.8v14.6M142.9 107.8h1.9"/>
<path d="M144.8 100.1v20.4M152.4 100.1v20.4M184.1 117.9h5.1M194.3 117.9h12.7v2.6M210.8 100.1h12.7M246.4 102v5.1M312.4 101.4h1.9v3.8M322.5 117.3h7M348.6 107.8v10.8M348.6 110.3h-11.5v1.9M356.2 104.6v5.1M62.2 128.1v15.2"/>
<path d="M69.2 128.1v15.2M99.1 123v20.3M120.6 130.6v12.7M130.8 132.5v10.8M144.8 128.1v15.2M152.4 128.1v15.2M160 128.1v15.2M196.8 130v56.5h-17.1v28.6M207 130.6v5.7M337.1 122.4v6.3M348.6 128.7v.6M35.6 189.7h5"/>
<path d="M50.8 189.7v3.8M64.8 185.9v6.9M123.2 197.9h15.8M126.3 197.9v10.2M134 197.9v15.2h5M142.2 180.1h-8.2v12.7h5M165.1 180.1h7v12.7h-2.6M169.5 197.9h21.6M196.2 197.9h8.9M207.6 184.6v8.2M215.2 197.9h23.5M231.1 188.4v15.2"/>
<path d="M248.9 197.9h24.8M257.2 188.4v9.5M276.2 186.5v6.3M283.8 197.9h35.6M296.5 185.9v26M344.8 197.9h16.5M358.1 197.9v5.7M376.5 197.9h15.3M377.8 197.9v2.5M391.8 192.8v19.7M30.5 211.9v-2.6h10.1v7.7M35.6 204.3v5"/>
<path d="M50.8 203.6v12.1M50.8 205.5h19.7M57.1 205.5v10.2M64.8 203v13.3M64.8 210.6h5.7M85.7 208.1h3.2M126.3 215.7v10.1M134 208.1h5M134 203h5M139 218.2h-5v7.6M169.5 208.1h10.2M169.5 218.2h2.6v7.6"/>
<path d="M196.2 218.9v6.9M231.1 211.2v7M296.5 219.5v5.1M296.5 205.5h5.1M311.7 205.5h7.7M344.8 213.1h1.2v8.9M344.8 205.5h5v10.2h28M358.1 208.7v1.3M377.8 210.6v7.6M40.6 224.6v5.1h-10.1v-2.6M57.1 223.3v9.5h-6.3v-7M64.8 226.5v6.3"/>
<path d="M179.7 222.7v3.1M196.2 236v15.2M377.8 228.4v1.9M391.8 220.1v10.2M38.7 247.4h6.4M60.3 250h7.6M63.5 250v8.2h-22.2v-5.7h3.8M147.3 250.6h-4.4v3.8M157.5 250.6h5v3.8M196.2 244.3h7M213.3 244.3h12.7M219.7 244.3v8.2"/>
<path d="M196.2 261.4v3.2M219.7 260.1v4.5"/>
</g>
<g fill="#008000" stroke="#008000" stroke-width=".25">
<circle cx="54" cy="232.8" r=".51"/>
<circle cx="35.6" cy="229.7" r=".51"/>
<circle cx="356.2" cy="86.2" r=".51"/>
<circle cx="134" cy="208.1" r=".51"/>
<circle cx="134" cy="203" r=".51"/>
<circle cx="134" cy="197.9" r=".51"/>
<circle cx="126.3" cy="197.9" r=".51"/>
<circle cx="62.2" cy="100.1" r=".51"/>
<circle cx="69.2" cy="100.1" r=".51"/>
<circle cx="50.2" cy="100.1" r=".51"/>
<circle cx="179.7" cy="208.1" r=".51"/>
<circle cx="179.7" cy="197.9" r=".51"/>
<circle cx="296.5" cy="197.9" r=".51"/>
<circle cx="296.5" cy="205.5" r=".51"/>
<circle cx="246.4" cy="86.2" r=".51"/>
<circle cx="254.6" cy="86.2" r=".51"/>
<circle cx="176.5" cy="56.3" r=".51"/>
<circle cx="160" cy="100.1" r=".51"/>
<circle cx="144.8" cy="100.1" r=".51"/>
<circle cx="152.4" cy="100.1" r=".51"/>
<circle cx="144.8" cy="107.8" r=".51"/>
<circle cx="57.1" cy="205.5" r=".51"/>
<circle cx="50.8" cy="205.5" r=".51"/>
<circle cx="63.5" cy="250" r=".51"/>
<circle cx="130.8" cy="107.8" r=".51"/>
<circle cx="196.2" cy="244.3" r=".51"/>
<circle cx="219.7" cy="244.3" r=".51"/>
<circle cx="348.6" cy="110.3" r=".51"/>
<circle cx="358.1" cy="197.9" r=".51"/>
<circle cx="377.8" cy="215.7" r=".51"/>
<circle cx="198.7" cy="60.2" r=".51"/>
<circle cx="198.7" cy="47.5" r=".51"/>
<circle cx="196.8" cy="117.9" r=".51"/>
<circle cx="223.5" cy="100.1" r=".51"/>
<circle cx="231.1" cy="197.9" r=".51"/>
<circle cx="223.5" cy="197.9" r=".51"/>
<circle cx="377.8" cy="197.9" r=".51"/>
<circle cx="391.8" cy="197.9" r=".51"/>
<circle cx="50.2" cy="107.8" r=".51"/>
<circle cx="40.6" cy="117.3" r=".51"/>
<circle cx="257.2" cy="197.9" r=".51"/>
<circle cx="35.6" cy="209.3" r=".51"/>
<circle cx="64.8" cy="210.6" r=".51"/>
</g>
<g font-size="3.7" fill="#800000">
<text x="43.1" y="21.4">1</text>
<text x="90.5" y="21.4">2</text>
<text x="138" y="21.4">3</text>
<text x="185.4" y="21.4">4</text>
<text x="232.9" y="21.4">5</text>
<text x="280.4" y="21.4">6</text>
<text x="327.8" y="21.4">7</text>
<text x="375.3" y="21.4">8</text>
<text x="17.3" y="48.6">A</text>
<text x="400.8" y="48.6">A</text>
<text x="17.3" y="99.2">B</text>
<text x="400.8" y="99.2">B</text>
<text x="17.3" y="149.7">C</text>
<text x="400.8" y="149.7">C</text>
<text x="17.2" y="200.2">D</text>
<text x="400.7" y="200.2">D</text>
<text x="17.4" y="250.8">E</text>
<text x="400.9" y="250.8">E</text>
<text x="43.1" y="277.9">1</text>
<text x="90.5" y="277.9">2</text>
<text x="138" y="277.9">3</text>
<text x="185.4" y="277.9">4</text>
<text x="232.9" y="277.9">5</text>
<text x="280.4" y="277.9">6</text>
<text x="327.8" y="277.9">7</text>
<text x="375.3" y="277.9">8</text>
</g>
<g font-size="3.6" fill="#800000">
<text x="41.9" y="109.4" transform="rotate(-90 41.9 109.4)">MQ172</text>
<text x="360.6" y="263.3">Bhoreal Slim</text>
<text x="360.4" y="273.6">Sheet:</text>
<text x="374" y="273.5">1/8</text>
</g>
<g font-size="3.2" fill="#800000">
<text x="360.6" y="268.4">11/07/2017</text>
<text x="378.2" y="268.4">13:32</text>
</g>
<g font-size="2.5" fill="#505050">
<text x="190.5" y="29.7">GNDA</text>
<text x="186" y="35.2" transform="rotate(-90 186 35.2)">VUSB</text>
<text x="197.2" y="43.6" transform="rotate(-90 197.2 43.6)">R22</text>
<text x="202" y="43.6" transform="rotate(-90 202 43.6)">10k</text>
<text x="205.8" y="45.9">D41</text>
<text x="154.2" y="51.8">SI9933CDY-T1-E3</text>
<text x="206.7" y="51.4">MBR0530T1G</text>
<text x="219.3" y="48.3">GATE_CMD/3.4B</text>
<text x="164.1" y="59.8">MBRS540T3G</text>
<text x="164.1" y="54.4">D39 Q4B</text>
<text x="177.8" y="57.6">GNDA</text>
<text x="187.9" y="58.6">R23</text>
<text x="196.3" y="59.9" transform="rotate(-90 196.3 59.9)">0530T1G</text>
<text x="202.1" y="57" transform="rotate(-90 202.1 57)">D42</text>
<text x="187.9" y="63.4">10k</text>
<text x="196.3" y="64.8" transform="rotate(-90 196.3 64.8)">MBR</text>
<text x="219.3" y="61">CHG/3.4B</text>
<text x="206.9" y="71" transform="rotate(-90 206.9 71)">T1-E3</text>
<text x="190.6" y="79.1">VUSB</text>
<text x="372.1" y="82.9">BAT</text>
<text x="206.9" y="84.3" transform="rotate(-90 206.9 84.3)">SI9933CDY-</text>
<text x="209.4" y="84.3" transform="rotate(-90 209.4 84.3)">Q5B</text>
<text x="346.3" y="84.7" transform="rotate(-90 346.3 84.7)">VBAT</text>
<text x="63.7" y="96">VIN</text>
<text x="256.4" y="91.4">LOW_BAT</text>
<text x="274.9" y="92.3">1k</text>
<text x="349.4" y="93.8">S2B-PH-SM4-</text>
<text x="364.1" y="93.8">TB(LF)(SN)</text>
<text x="53.6" y="98.2">D34</text>
<text x="206" y="98.2">D35</text>
<text x="247.9" y="101.7">4.7u</text>
<text x="247.9" y="96.6">C76</text>
<text x="253.9" y="99.4">598-8110-107F</text>
<text x="273.2" y="97.1">R24</text>
<text x="357.7" y="99.1">C77</text>
<text x="361.3" y="97" transform="rotate(-90 361.3 97)">GNDA</text>
<text x="53.6" y="103.6">MBRS54</text>
<text x="62.6" y="103.6">0T3G</text>
<text x="134" y="106.3">R18</text>
<text x="206" y="103.6">MBRS540T3G</text>
<text x="347.1" y="106.5" transform="rotate(-90 347.1 106.5)">R14</text>
<text x="351.9" y="106.5" transform="rotate(-90 351.9 106.5)">1k</text>
<text x="357.7" y="104.2">4.7u</text>
<text x="134" y="111.1">6k8</text>
<text x="243.8" y="112.2" transform="rotate(-90 243.8 112.2)">GNDA</text>
<text x="311.8" y="110.3" transform="rotate(-90 311.8 110.3)">GNDA</text>
<text x="164.2" y="118.8">GATE_CMD/3.4B</text>
<text x="186" y="115.8">MBR0530T1G</text>
<text x="302.6" y="118.2">GATE_CMD/3.4B</text>
<text x="342.2" y="117.3">BS170</text>
<text x="342.2" y="114.7">Q1</text>
<text x="353.7" y="114.7" transform="rotate(-90 353.7 114.7)">GNDA</text>
<text x="63.7" y="122.6">C86</text>
<text x="70.7" y="122.6">C87</text>
<text x="122.2" y="125.2">C88</text>
<text x="146.3" y="122.6">C85</text>
<text x="153.5" y="122.5">C84</text>
<text x="161.1" y="122.5">C83</text>
<text x="188.6" y="121.2">D36</text>
<text x="205.5" y="125.7" transform="rotate(-90 205.5 125.7)">10k</text>
<text x="210.3" y="126" transform="rotate(-90 210.3 126)">R29</text>
<text x="38.1" y="127.4" transform="rotate(-90 38.1 127.4)">GNDA</text>
<text x="63.7" y="127.7">10u</text>
<text x="70.7" y="127.7">47n</text>
<text x="122.2" y="130.2">470n</text>
<text x="129.3" y="127.6" transform="rotate(-90 129.3 127.6)">1k2</text>
<text x="134.1" y="127.9" transform="rotate(-90 134.1 127.9)">R19</text>
<text x="146.3" y="127.7">100u</text>
<text x="153.5" y="127.6">100u</text>
<text x="161.1" y="127.6">100u</text>
<text x="200.8" y="131.3" transform="rotate(-90 200.8 131.3)">D37</text>
<text x="347.1" y="127.4" transform="rotate(-90 347.1 127.4)">R25</text>
<text x="351.9" y="127.4" transform="rotate(-90 351.9 127.4)">2k</text>
<text x="334.6" y="133.8" transform="rotate(-90 334.6 133.8)">GNDA</text>
<text x="346" y="134.4" transform="rotate(-90 346 134.4)">GNDA</text>
<text x="194.7" y="139.5" transform="rotate(-90 194.7 139.5)">MBR0530T1G</text>
<text x="204.4" y="141.4" transform="rotate(-90 204.4 141.4)">GNDA</text>
<text x="59.7" y="148.4" transform="rotate(-90 59.7 148.4)">GNDA</text>
<text x="66.7" y="148.4" transform="rotate(-90 66.7 148.4)">GNDA</text>
<text x="73.7" y="148.4" transform="rotate(-90 73.7 148.4)">GNDA</text>
<text x="96.5" y="148.4" transform="rotate(-90 96.5 148.4)">GNDA</text>
<text x="118.1" y="148.4" transform="rotate(-90 118.1 148.4)">GNDA</text>
<text x="128.3" y="148.4" transform="rotate(-90 128.3 148.4)">GNDA</text>
<text x="142.2" y="148.4" transform="rotate(-90 142.2 148.4)">GNDA</text>
<text x="149.8" y="148.4" transform="rotate(-90 149.8 148.4)">GNDA</text>
<text x="157.5" y="148.4" transform="rotate(-90 157.5 148.4)">GNDA</text>
<text x="61" y="180.1">+5V/2</text>
<text x="144.1" y="185.2">U3</text>
<text x="208.5" y="183.1" transform="rotate(-90 208.5 183.1)">GATE_CMD/3.4B</text>
<text x="227.9" y="182.7">+5V/1</text>
<text x="253.3" y="182.7">+5V/2</text>
<text x="277.1" y="185" transform="rotate(-90 277.1 185)">POWER_VCC/2.5C</text>
<text x="294" y="185.9" transform="rotate(-90 294 185.9)">VCC</text>
<text x="29.9" y="190.6">VIN</text>
<text x="34.1" y="187.6">MH2029-300Y</text>
<text x="324.4" y="190.3">U6</text>
<text x="45.6" y="194">L16</text>
<text x="181.6" y="195.8">MBR0530T1G</text>
<text x="232.2" y="195.9">MH2029-300Y</text>
<text x="360.4" y="197.3" transform="rotate(-90 360.4 197.3)">530T1G</text>
<text x="363.8" y="195.4" transform="rotate(-90 363.8 195.4)">L2</text>
<text x="374" y="195.4" transform="rotate(-90 374 195.4)">4.7u</text>
<text x="389.2" y="195.4" transform="rotate(-90 389.2 195.4)">+3V3</text>
<text x="31.7" y="198.6">+5V/2</text>
<text x="49.3" y="198.7" transform="rotate(-90 49.3 198.7)">47k</text>
<text x="54.1" y="199" transform="rotate(-90 54.1 199)">R16</text>
<text x="63.2" y="198.1" transform="rotate(-90 63.2 198.1)">18k</text>
<text x="68" y="198.4" transform="rotate(-90 68 198.4)">R41</text>
<text x="115.7" y="198.8">VBAT</text>
<text x="189.8" y="201.9">D38</text>
<text x="245" y="202.2">L4</text>
<text x="357.6" y="203.6" transform="rotate(-90 357.6 203.6)">D40</text>
<text x="360.4" y="203.6" transform="rotate(-90 360.4 203.6)">MBR0</text>
<text x="80.6" y="204.9">U11B</text>
<text x="90.4" y="209">GATE_CMD/3.4B</text>
<text x="214.5" y="205.1" transform="rotate(-90 214.5 205.1)">Q5A</text>
<text x="224.1" y="205.8">100u</text>
<text x="283.1" y="205.1" transform="rotate(-90 283.1 205.1)">Q4A</text>
<text x="306.2" y="208.8">R28</text>
<text x="306.5" y="204">10k</text>
<text x="376.3" y="209.3" transform="rotate(-90 376.3 209.3)">R26</text>
<text x="381.1" y="209.3" transform="rotate(-90 381.1 209.3)">45k3</text>
<text x="80.6" y="213.2">LMV358IDGKR</text>
<text x="127.9" y="215.3">2.2u</text>
<text x="127.9" y="210.2">C78</text>
<text x="192.4" y="213.2">+5V/2</text>
<text x="225.4" y="210.9">C80</text>
<text x="298" y="214">C91</text>
<text x="355.6" y="215.1">GND</text>
<text x="393.3" y="214.7">C92</text>
<text x="35.6" y="218.9">C81</text>
<text x="45.1" y="219.9">R15</text>
<text x="57.9" y="218.1">C82</text>
<text x="66.7" y="220.5">R42</text>
<text x="181.2" y="217.2">C79</text>
<text x="211.9" y="220.2" transform="rotate(-90 211.9 220.2)">SI9933CDY-T1-E3</text>
<text x="280.5" y="220.2" transform="rotate(-90 280.5 220.2)">SI9933CDY-T1-E3</text>
<text x="298" y="219.1">4.7u</text>
<text x="324.4" y="220.8">LMR10510</text>
<text x="393.3" y="219.8">4.7u</text>
<text x="34.9" y="223.9">100n</text>
<text x="45.1" y="223.4">33k</text>
<text x="57.5" y="223.8">100n</text>
<text x="66.7" y="223.4">33k</text>
<text x="144.1" y="225.9">TPS63002</text>
<text x="181.2" y="222.3">47u</text>
<text x="228.6" y="223.3">GND</text>
<text x="343.5" y="227.1">GND</text>
<text x="376.3" y="227.1" transform="rotate(-90 376.3 227.1)">R27</text>
<text x="381.1" y="227.1" transform="rotate(-90 381.1 227.1)">10k</text>
<text x="123.8" y="230.9" transform="rotate(-90 123.8 230.9)">GNDA</text>
<text x="131.4" y="230.9" transform="rotate(-90 131.4 230.9)">GNDA</text>
<text x="169.5" y="230.9" transform="rotate(-90 169.5 230.9)">GNDA</text>
<text x="177.1" y="230.9" transform="rotate(-90 177.1 230.9)">GNDA</text>
<text x="193.7" y="233.5" transform="rotate(-90 193.7 233.5)">S1</text>
<text x="294" y="229.7">GND</text>
<text x="33" y="234.7">GND</text>
<text x="51.4" y="237.9">GND</text>
<text x="62.2" y="237.9">GND</text>
<text x="375.2" y="235.4">GND</text>
<text x="389.2" y="235.4">GND</text>
<text x="201.3" y="244.1" transform="rotate(-90 201.3 244.1)">TCH-MOMENTARY-2KSS</text>
<text x="204.4" y="242.8">R20</text>
<text x="227.6" y="245.2">INT/2.5B</text>
<text x="31.3" y="248.3">VBAT</text>
<text x="55.2" y="246.8">U11A</text>
<text x="69.5" y="250.9">VBATS/2.5C</text>
<text x="140.7" y="248.6">MH2029-300Y</text>
<text x="201.3" y="248.7" transform="rotate(-90 201.3 248.7)">SWI</text>
<text x="204.4" y="247.6">10k</text>
<text x="55.2" y="255.1">LMV358</text>
<text x="64" y="255.1">IDGKR</text>
<text x="153.6" y="254.9">L6</text>
<text x="221.2" y="254.7">100n</text>
<text x="140.3" y="259.5">GND</text>
<text x="160" y="259.5" transform="rotate(-90 160 259.5)">GNDA</text>
<text x="194.7" y="260.1" transform="rotate(-90 194.7 260.1)">R21</text>
<text x="199.5" y="260.1" transform="rotate(-90 199.5 260.1)">10k</text>
<text x="221.2" y="259.8">C89</text>
<text x="193.7" y="269.7">GND</text>
<text x="217.1" y="269.7">GND</text>
</g>
<g font-size="2.5" fill="#808000">
<text x="231.1" y="74.1">BATTERY CHA</text>
<text x="246.9" y="74.1">RGER</text>
<text x="65.4" y="84.9">BUCK</text>
<text x="113.7" y="168.7">BOOST</text>
</g>
<g font-size="2.3" fill="#505050">
<text x="144.9" y="178.2">L1</text>
<text x="152.5" y="178.2">SRR6038-3R3YCT</text>
</g>
<g font-size="2.1" fill="#505050">
<text x="281.2" y="85.8">1*2</text>
<text x="289.3" y="86.9">VDD</text>
<text x="299.9" y="86.9">VBAT</text>
<text x="309.6" y="85.8">3*2</text>
<text x="367.9" y="88.4">1</text>
<text x="367.9" y="85.8">2</text>
<text x="283.5" y="93.4">7</text>
<text x="289.3" y="94.6">STAT</text>
<text x="299.5" y="94.6">PROG</text>
<text x="309.6" y="93.4">10</text>
<text x="43.5" y="99.8">1</text>
<text x="80.3" y="99.8">1</text>
<text x="86.1" y="100.9">VIN</text>
<text x="106.5" y="100.9">VOUT</text>
<text x="116.6" y="99.8">7</text>
<text x="309.6" y="101.1">8*2</text>
<text x="43.5" y="107.4">4</text>
<text x="43.5" y="104.9">3</text>
<text x="43.5" y="102.3">2</text>
<text x="80.3" y="107.4">2</text>
<text x="116.6" y="107.4">5</text>
<text x="301.3" y="102.2">VSS</text>
<text x="86.1" y="108.5">SYNC</text>
<text x="109.6" y="108.5">FB</text>
<text x="80.3" y="115">3</text>
<text x="86.1" y="116.1">EN</text>
<text x="99.8" y="115.6" transform="rotate(-90 99.8 115.6)">GND</text>
<text x="104.9" y="116.1">SS/TRK</text>
<text x="116.6" y="115">6</text>
<text x="98.7" y="123.8" transform="rotate(-90 98.7 123.8)">4*2</text>
<text x="140.6" y="192.5">4</text>
<text x="140.6" y="197.6">5</text>
<text x="146.5" y="193.6">L1</text>
<text x="159.9" y="193.6">L2</text>
<text x="166.8" y="192.5">2</text>
<text x="166.8" y="197.6">1</text>
<text x="320.9" y="197.6">5</text>
<text x="342" y="197.6">1</text>
<text x="140.6" y="202.6">8</text>
<text x="146.5" y="198.7">VIN</text>
<text x="146.5" y="203.8">VINA</text>
<text x="156.7" y="198.7">VOUT</text>
<text x="326.8" y="198.7">VIN</text>
<text x="334.2" y="198.7">SW</text>
<text x="71.5" y="205.2">5</text>
<text x="83.5" y="207.7">7</text>
<text x="140.6" y="207.7">6</text>
<text x="146.5" y="208.8">EN</text>
<text x="159.7" y="208.8">FB</text>
<text x="166.8" y="207.7">10</text>
<text x="320.9" y="205.2">4</text>
<text x="326.8" y="206.3">EN</text>
<text x="335" y="206.3">FB</text>
<text x="342" y="205.2">3</text>
<text x="30.1" y="214.6" transform="rotate(-90 30.1 214.6)">8</text>
<text x="71.5" y="210.3">6</text>
<text x="140.6" y="212.8">7</text>
<text x="146.5" y="213.9">PS/SYNC</text>
<text x="333.1" y="213.9">GND</text>
<text x="342" y="212.8">2</text>
<text x="138.3" y="217.9">9*6</text>
<text x="146.5" y="219">GND</text>
<text x="156.6" y="219">PGND</text>
<text x="166.8" y="217.9">3</text>
<text x="30.1" y="225.5" transform="rotate(-90 30.1 225.5)">4</text>
<text x="46.1" y="247.1">3</text>
<text x="58.1" y="249.6">1</text>
<text x="46.1" y="252.2">2</text>
</g>
<g font-size="1.8" fill="#505050">
<text x="287" y="78.6">U5</text>
<text x="83.8" y="95.1">U4</text>
<text x="38.1" y="96.3">X1</text>
<text x="41.9" y="112.2">MQ172X-4PA(55)</text>
<text x="287" y="109">MCP73113/4</text>
</g>
<g font-size="1.8" fill="#800000">
<text x="151.8" y="122.6" transform="rotate(-90 151.8 122.6)">+</text>
<text x="159.4" y="122.6" transform="rotate(-90 159.4 122.6)">+</text>
</g>
</svg>
